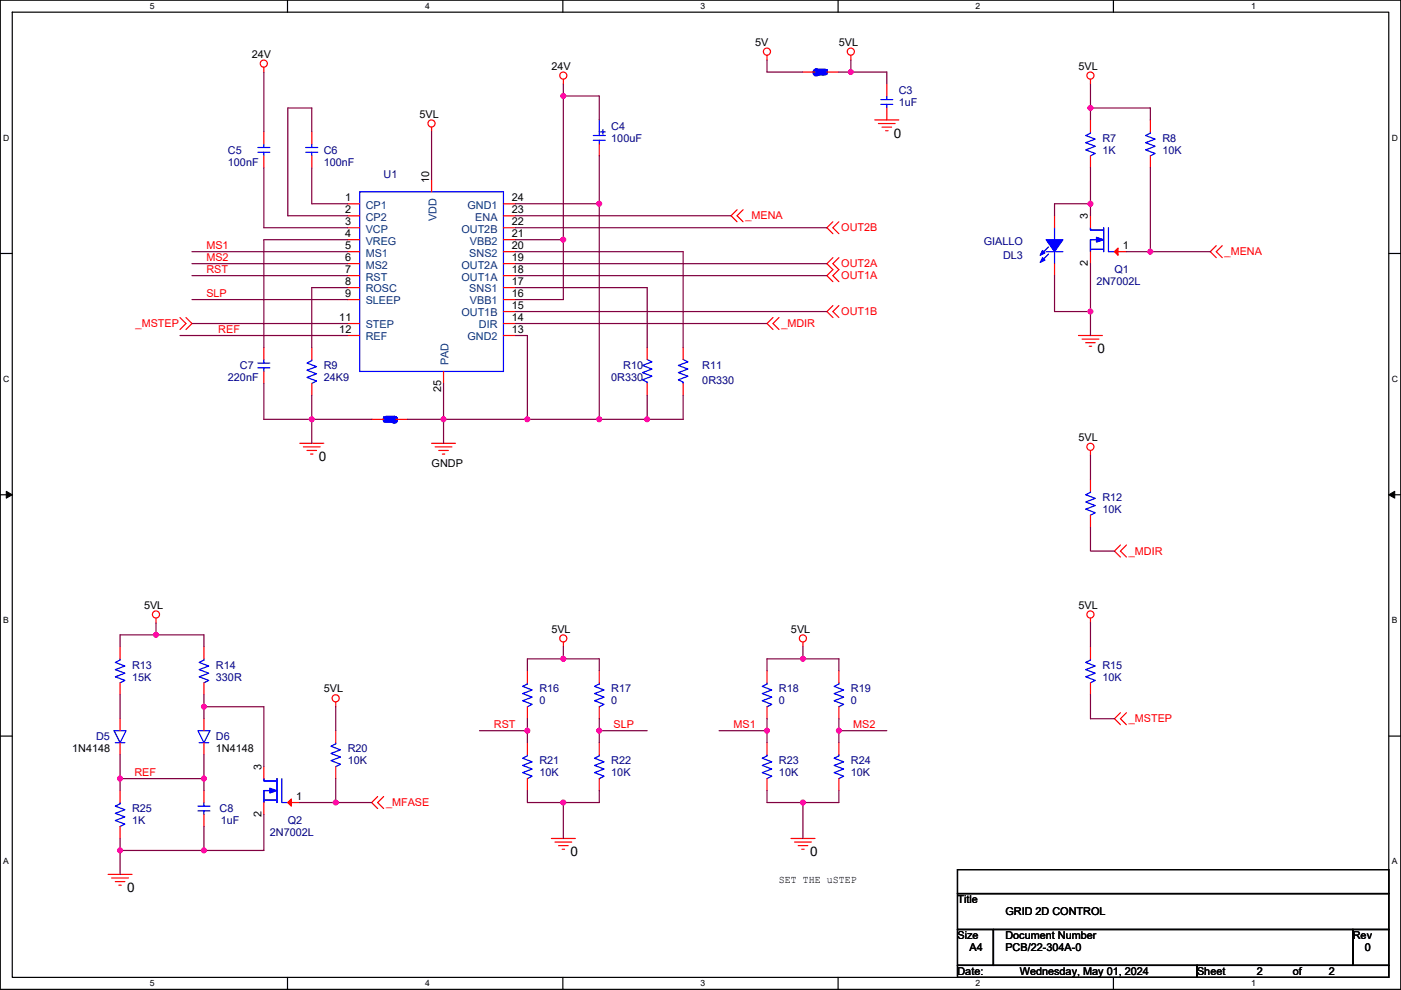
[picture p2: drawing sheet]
<svg xmlns="http://www.w3.org/2000/svg" width="297mm" height="210mm" viewBox="0 0 297 210" stroke-linecap="round" stroke-linejoin="round" font-family="sans-serif">
<path d="M.1 0h296.9v209.8h-296.9zM2.6 2.6h291.8v204.7h-291.8z" fill="none" stroke="#000" stroke-width=".25"/>
<g fill="#fff">
<path d="M31.8 .3h1v2h-1z"/>
<path d="M31.8 207.6h1v2h-1z"/>
</g>
<path d="M61 0v2.6M61 207.3v2.5" fill="none" stroke="#000" stroke-width=".25"/>
<g fill="#fff">
<path d="M90.1 .3h1v2h-1z"/>
<path d="M90.1 207.6h1v2h-1z"/>
</g>
<path d="M119.3 0v2.6M119.3 207.3v2.5" fill="none" stroke="#000" stroke-width=".25"/>
<g fill="#fff">
<path d="M148.5 .3h1v2h-1z"/>
<path d="M148.5 207.6h1v2h-1z"/>
</g>
<path d="M177.7 0v2.6M177.7 207.3v2.5" fill="none" stroke="#000" stroke-width=".25"/>
<g fill="#fff">
<path d="M206.9 .3h1v2h-1z"/>
<path d="M206.9 207.6h1v2h-1z"/>
</g>
<path d="M236.1 0v2.6M236.1 207.3v2.5" fill="none" stroke="#000" stroke-width=".25"/>
<g fill="#fff">
<path d="M265.2 .3h1v2h-1z"/>
<path d="M265.2 207.6h1v2h-1z"/>
<path d="M.7 28.2h1.3v2h-1.3z"/>
<path d="M295.1 28.2h1.3v2h-1.3z"/>
<path d="M.7 79.4h1.3v2h-1.3z"/>
<path d="M295.1 79.4h1.3v2h-1.3z"/>
</g>
<path d="M.1 53.8h2.5M294.4 53.8h2.6" fill="none" stroke="#000" stroke-width=".25"/>
<g fill="#fff">
<path d="M.7 130.5h1.2v2.1h-1.2z"/>
<path d="M295.1 130.5h1.2v2.1h-1.2z"/>
</g>
<path d="M.1 104.9h2.5M294.4 104.9h2.6" fill="none" stroke="#000" stroke-width=".25"/>
<path d="M1.3 104.2l1.3 .7-1.3 .8zM294.4 104.9l1.3-.7v1.5z" fill="#000" stroke="#000" stroke-width=".21"/>
<g fill="#fff">
<path d="M.7 181.7h1.2v2h-1.2z"/>
<path d="M295.1 181.7h1.2v2h-1.2z"/>
</g>
<path d="M.1 156.1h2.5M294.4 156.1h2.6M203 184.4h91.4v5.1h-91.4zM203 189.5h91.4v7.6h-91.4zM203 197.1h7.6v7.7h-7.6zM210.6 197.1h76.2v7.7h-76.2zM286.8 197.1h7.6v7.7h-7.6zM203 204.8h50.8v2.5h-50.8zM253.8 204.8h40.6v2.5h-40.6z" fill="none" stroke="#000" stroke-width=".25"/>
<g fill="none" stroke="#f00" stroke-width=".25">
<path d="M55.9 14.3v1M119.4 16.8v1M162.6 11.7v1M170.2 15.3h2.6M175.3 15.3h2.6M180.4 11.7v1M188 17.8v2.6M231.2 16.8v1M55.9 33.1v2.5M55.9 28v2.5M66.1 33.1v2.5M66.1 28v2.5"/>
<path d="M91.5 27v1M91.5 38.1v2.6M127.1 25.4h.1M127.1 30.5v2.6M185.5 25.4h5.1M186.2 26.2h3.6M187 27h2M187.8 27.7h.5M188 22.9v2.5M231.2 33.1v2.5M231.2 25.4v2.6M243.9 33.1v2.5"/>
<path d="M243.9 25.4v2.6M73.7 43.2h2.6M73.7 45.8h2.6M73.7 48.3h2.6M73.7 50.8h2.6M73.7 53.4h2.6M73.7 55.9h2.6M73.7 58.5h2.6M106.7 43.2h2.6M106.7 45.8h2.6M106.7 48.3h2.6M106.7 50.8h2.6"/>
<path d="M106.7 53.4h2.6M106.7 55.9h2.6M106.7 58.5h2.6M156.3 44.5l-1.3 1.3 1.3 1.2M157.5 44.5l-1.2 1.3 1.2 1.2M176.6 47l-1.3 1.3 1.3 1.3M176.6 54.7l-1.3 1.2 1.3 1.3-1.3 1.3 1.3 1.2M177.9 47l-1.3 1.3 1.3 1.3M177.9 54.7l-1.3 1.2 1.3 1.3-1.3 1.3 1.3 1.2M223.6 45.8v2.5M223.6 55.9v2.6M231.2 53.4v2.5"/>
<path d="M231.2 45.8v2.5M236.3 53.4h2.5M257.9 52.1l-1.3 1.3 1.3 1.3M259.1 52.1l-1.2 1.3 1.2 1.3M38.2 67.4l1.2 1.2-1.2 1.3M39.4 67.4l1.3 1.2-1.3 1.3M55.9 78.8v2.5M55.9 73.7v2.5M66.1 73.7v2.5M73.7 61h2.6M73.7 63.5h2.6M73.7 68.6h2.6"/>
<path d="M73.7 71.2h2.6M94 78.8v2.5M106.7 61h2.6M106.7 63.5h2.6M106.7 66.1h2.6M106.7 68.6h2.6M106.7 71.2h2.6M137.2 73.7v2.5M144.8 73.7v2.5M163.9 67.4l-1.3 1.2 1.3 1.3M165.2 67.4l-1.3 1.2 1.3 1.3M176.6 64.8l-1.3 1.3 1.3 1.3"/>
<path d="M177.9 64.8l-1.3 1.3 1.3 1.3M228.7 71.2h5M229.4 71.9h3.6M230.2 72.7h2M230.9 73.4h.6M63.6 94h5M64.3 94.8h3.6M65.1 95.5h2M65.8 96.3h.6M66.1 81.3v2.6M78.8 88.9h2.5M83.9 88.9h2.5"/>
<path d="M91.5 94h5.1M92.3 94.8h3.5M93 95.5h2.1M93.8 96.3h.5M137.2 81.3v2.6M144.8 81.3v2.6M231.2 95.5v1.1M231.2 109.3v2.5M231.2 101.6v2.6M237.6 115.6l-1.3 1.3 1.3 1.3M238.8 115.6l-1.2 1.3 1.2 1.3M25.5 137.2v2.5"/>
<path d="M33.1 131.1v1M43.2 137.2v2.5M119.4 136.2v1M170.2 136.2v1M231.2 131.1v1M231.2 137.2v2.5M25.5 144.8v2.6M25.5 152.4v2.6M25.5 157.5v2.6M43.2 144.8v2.6M43.2 152.4v2.6M43.2 157.5v2.6"/>
<path d="M71.2 148.9v1M71.2 155v2.5M111.8 157.5v2.6M111.8 149.9v2.5M111.8 142.3v2.5M127.1 157.5v2.6M127.1 149.9v2.5M127.1 142.3v2.5M162.6 157.5v2.6M162.6 149.9v2.5M162.6 142.3v2.5M177.9 149.9v2.5"/>
<path d="M177.9 142.3v2.5M177.9 157.5v2.6M231.2 144.8v2.6M237.6 151.2l-1.3 1.2 1.3 1.3M238.8 151.2l-1.2 1.2 1.2 1.3M25.5 175.3v2.5M25.5 167.7v2.5M43.2 172.8v2.5M43.2 167.7v2.5M55.9 170.2v2.6M55.9 162.6v2.5M61 170.2h2.6"/>
<path d="M71.2 162.6v2.5M80.1 169l-1.3 1.2 1.3 1.3M81.3 169l-1.2 1.2 1.2 1.3M111.8 165.1v2.6M116.9 177.8h5.1M117.7 178.6h3.5M118.4 179.4h2.1M127.1 165.1v2.6M162.6 165.1v2.6M167.7 177.8h5.1M168.5 178.6h3.5M169.2 179.4h2.1"/>
<path d="M177.9 165.1v2.6M22.9 185.5h5.1M23.7 186.2h3.5M24.4 187h2.1M25.2 187.7h.5M119.2 180.1h.5M170 180.1h.5"/>
<circle cx="55.9" cy="13.5" r=".76"/>
<circle cx="119.4" cy="16" r=".76"/>
<circle cx="162.6" cy="11" r=".76"/>
<circle cx="180.4" cy="11" r=".76"/>
<circle cx="231.2" cy="16" r=".76"/>
<circle cx="91.5" cy="26.2" r=".76"/>
<circle cx="231.2" cy="94.8" r=".76"/>
<circle cx="33.1" cy="130.3" r=".76"/>
<circle cx="119.4" cy="135.4" r=".76"/>
<circle cx="170.2" cy="135.4" r=".76"/>
<circle cx="231.2" cy="130.3" r=".76"/>
<circle cx="71.2" cy="148.1" r=".76"/>
</g>
<g fill="none" stroke="#00f" stroke-width=".25">
<path d="M54.7 32.3h2.5M54.7 31.3h2.5M55.9 30.5v.8M55.9 32.3v.8M64.8 32.3h2.6M64.8 31.3h2.6M66.1 30.5v.8M66.1 32.3v.8M125.8 28.7h2.5M125.8 29.8h2.5M127.1 29.8v.7M127.1 25.4v3.3"/>
<path d="M127.3 28h1M127.8 27.5v1M186.7 22.1h2.6M186.7 21.1h2.6M188 20.4v.7M188 22.1v.8M231.2 28v.2l-1 .5 2 .8-2 .8 2 .7-2 .8 2 .8-1 .5M243.9 28v.2l-1 .5 2 .8-2 .8 2 .7-2 .8 2 .8-1 .5M76.3 40.7h30.4v38.1h-30.4zM221.8 53.4h3.6M222.3 52.4l-1.5 1.5M222.3 53.9l-1.5 1.5"/>
<path d="M223.6 48.3v2.5M223.6 53.4v2.5M231.2 52.9h2.8M231.5 52.9h2.2M232.2 50.8h-1v2.6v-2.6h1.5M234 48.3v5.1M234 48.8h-2.8v-.5v.5h2.5M235 48.3v5.1h1.3M54.7 78h2.5M54.7 77h2.5M55.9 76.2v.8M55.9 78v.8"/>
<path d="M66.1 76.2v.3l-1 .5 2 .8-2 .7 2 .8-2 .8 2 .7-1 .5M137.2 76.2l1 .6-2 .7 2 .8-2 .7 2 .8-2 .8 1 .5v.2M144.8 76.2l1.1 .6-2.1 .7 2.1 .8-2.1 .7 2.1 .8-2.1 .8 1 .5v.2M231.2 104.2v.2l-1 .5 2 .8-2 .8 2 .7-2 .8 2 .8-1 .5M25.5 139.7v.3l-1.1 .5 2.1 .8-2.1 .7 2.1 .8-2.1 .8 2.1 .7-1 .5M43.2 139.7v.3l-1 .5 2.1 .8-2.1 .7 2.1 .8-2.1 .8 2.1 .7-1.1 .5M231.2 139.7v.3l-1 .5 2 .8-2 .7 2 .8-2 .8 2 .7-1 .5M24.2 155h2.5l-1.2 2.5zM24.4 157.5h2.1M42 155h2.5l-1.3 2.5zM42.2 157.5h2.1M71.2 157.5v.3l-1 .5 2 .7-2 .8 2 .8-2 .7 2 .8-1 .5"/>
<path d="M111.8 144.8v.3l-1 .5 2 .7-2 .8 2 .8-2 .7 2 .8-1 .5M127.1 144.8v.3l-1.1 .5 2.1 .7-2.1 .8 2.1 .8-2.1 .7 2.1 .8-1 .5M162.6 144.8v.3l-1 .5 2 .7-2 .8 2 .8-2 .7 2 .8-1 .5M177.9 144.8v.3l-1.1 .5 2.1 .7-2.1 .8 2.1 .8-2.1 .7 2.1 .8-1 .5M25.5 170.2v.3l-1.1 .5 2.1 .7-2.1 .8 2.1 .8-2.1 .7 2.1 .8-1 .5M42 172h2.5M42 171h2.5M43.2 170.2v.8M43.2 172v.8M55.9 169.7h2.8M56.2 169.7h2.3M57 167.7h-1.1v2.5v-2.5h1.6"/>
<path d="M58.5 165.7h-2.6v-.6v.6h2.8M58.7 165.1v5.1M59.8 165.1v5.1h1.2M111.8 160.1v.2l-1 .5 2 .8-2 .7 2 .8-2 .8 2 .7-1 .5M127.1 160.1v.2l-1.1 .5 2.1 .8-2.1 .7 2.1 .8-2.1 .8 2.1 .7-1 .5M162.6 160.1v.2l-1 .5 2 .8-2 .7 2 .8-2 .8 2 .7-1 .5M177.9 160.1v.2l-1.1 .5 2.1 .8-2.1 .7 2.1 .8-2.1 .8 2.1 .7-1 .5"/>
</g>
<g fill="#00f" stroke="#00f" stroke-width=".25">
<path d="M174.6 14.8v1h.7v-1z" fill-rule="evenodd"/>
<path d="M172.8 14.8v1h.7v-1z" fill-rule="evenodd"/>
<path d="M221.8 50.8h3.6l-1.8 2.6z" fill-rule="evenodd"/>
<path d="M221 54.7l.5 .5-1 .5z" fill-rule="evenodd"/>
<path d="M221 53.1l.5 .5-1 .5z" fill-rule="evenodd"/>
<path d="M232.5 50.3l1.5 .5-1.5 .6z" fill-rule="evenodd"/>
<path d="M81.3 88.4v1.1h.8v-1.1z" fill-rule="evenodd"/>
<path d="M83.1 88.4v1.1h.8v-1.1z" fill-rule="evenodd"/>
<path d="M57.2 167.2l1.5 .5-1.5 .5z" fill-rule="evenodd"/>
</g>
<path d="M173 15.3h.1M174.8 15.3h-1.8M81.8 88.9h1.8M83.6 88.9h.1" fill="none" stroke="#00f" stroke-width="1.5" stroke-dasharray="3 3"/>
<g fill="#f00" stroke="#f00" stroke-width=".25">
<path d="M236.3 53.4l.7-.8v1.5z"/>
<path d="M61 170.2l.8-.7v1.5z"/>
</g>
<g fill="none" stroke="#800040" stroke-width=".25">
<path d="M55.9 15.3v12.7M119.4 17.8v2.6M162.6 12.7v2.6h7.6M177.9 15.3h2.5M180.4 15.3h7.6v2.5M180.4 12.7v2.6M231.2 17.8v5.1M55.9 35.6v12.7h17.8M66.1 28v-5.1h-5.1v22.9h12.7M66.1 35.6v7.6h7.6M91.5 28v10.1M119.4 20.4v30.4"/>
<path d="M119.4 20.4h7.7v5M127.1 33.1v10.1M231.2 35.6v7.6M231.2 22.9h12.7v2.5M231.2 22.9v2.5M243.9 35.6v17.8M40.7 53.4h33M40.7 55.9h33M40.7 58.5h33M73.7 50.8h-17.8v22.9M109.3 45.8h45.7M109.3 48.3h66"/>
<path d="M109.3 50.8h10.1M109.3 43.2h17.8M109.3 53.4h35.5v20.3M109.3 55.9h66M109.3 58.5h66M119.4 50.8v12.7h-10.1M127.1 43.2v45.7M223.6 58.5v7.6h7.6M231.2 55.9v10.2M231.2 43.2h-7.6v2.6M231.2 43.2v2.6M238.8 53.4h5.1"/>
<path d="M243.9 53.4h12.7M38.2 71.2h35.5M40.7 63.5h33M40.7 68.6h33M73.7 61h-7.6v12.7M109.3 68.6h53.3M109.3 71.2h2.5v17.7M109.3 61h27.9v12.7M109.3 66.1h66M231.2 66.1v5.1M55.9 81.3v7.6h10.2M66.1 83.9v5"/>
<path d="M66.1 88.9v5.1M66.1 88.9h12.7M86.4 88.9h7.6M94 88.9h17.8M94 81.3v7.6M94 88.9v5.1M111.8 88.9h15.3M127.1 88.9h10.1M137.2 83.9v5M144.8 83.9v5h-7.6M231.2 96.6v5M231.2 111.8v5.1h5.1"/>
<path d="M33.1 132.1v2.6M33.1 134.7h-7.6v2.5M33.1 134.7h10.1v2.5M119.4 137.2v2.5M119.4 139.7h-7.6v2.6M119.4 139.7h7.7v2.6M170.2 137.2v2.5M170.2 139.7h-7.6v2.6M170.2 139.7h7.7v2.6M231.2 132.1v5.1M25.5 147.4v5M43.2 147.4v2.5"/>
<path d="M43.2 149.9v2.5M43.2 149.9h12.7v12.7M71.2 149.9v5.1M101.7 155h10.1M111.8 152.4v2.6M111.8 155v2.5M127.1 152.4v2.6M127.1 155h10.1M127.1 155v2.5M152.5 155h10.1M162.6 152.4v2.6M162.6 155v2.5"/>
<path d="M177.9 152.4v2.6M177.9 155h10.1M177.9 155v2.5M231.2 147.4v5h5.1M25.5 160.1v5M25.5 165.1v2.6M25.5 165.1h17.7M25.5 177.8v2.6M43.2 160.1v5M43.2 165.1v2.6M43.2 175.3v5.1M55.9 172.8v7.6h-12.7"/>
<path d="M63.6 170.2h7.6M71.2 165.1v5.1M71.2 170.2h7.6M111.8 167.7v2.5h7.6M119.4 170.2v7.6M127.1 167.7v2.5h-7.7M162.6 167.7v2.5h7.6M170.2 170.2v7.6M177.9 167.7v2.5h-7.7M25.5 180.4h17.7M25.5 180.4v5.1"/>
</g>
<g fill="#f0f" stroke="#f0f" stroke-width=".25">
<circle cx="119.4" cy="20.3" r=".5"/>
<circle cx="127" cy="88.9" r=".5"/>
<circle cx="127" cy="43.2" r=".5"/>
<circle cx="119.4" cy="50.8" r=".5"/>
<circle cx="94" cy="88.9" r=".5"/>
<circle cx="111.8" cy="88.9" r=".5"/>
<circle cx="137.2" cy="88.9" r=".5"/>
<circle cx="33.1" cy="134.6" r=".5"/>
<circle cx="43.2" cy="149.9" r=".5"/>
<circle cx="43.2" cy="165.1" r=".5"/>
<circle cx="25.4" cy="165.1" r=".5"/>
<circle cx="43.2" cy="180.4" r=".5"/>
<circle cx="25.4" cy="180.4" r=".5"/>
<circle cx="66.1" cy="88.9" r=".5"/>
<circle cx="71.2" cy="170.2" r=".5"/>
<circle cx="243.9" cy="53.4" r=".5"/>
<circle cx="180.4" cy="15.3" r=".5"/>
<circle cx="231.2" cy="66.1" r=".5"/>
<circle cx="231.2" cy="43.2" r=".5"/>
<circle cx="231.2" cy="22.9" r=".5"/>
<circle cx="119.4" cy="139.7" r=".5"/>
<circle cx="111.8" cy="155" r=".5"/>
<circle cx="127" cy="155" r=".5"/>
<circle cx="119.4" cy="170.2" r=".5"/>
<circle cx="170.2" cy="139.7" r=".5"/>
<circle cx="162.6" cy="155" r=".5"/>
<circle cx="177.8" cy="155" r=".5"/>
<circle cx="170.2" cy="170.2" r=".5"/>
</g>
<g font-size="2.8">
<text x="189.5" y="29.2">0</text>
<text x="232.7" y="74.9">0</text>
<text x="67.6" y="97.8">0</text>
<text x="121" y="181.6">0</text>
<text x="171.8" y="181.6">0</text>
<text x="27" y="189.2">0</text>
</g>
<g font-size="2.3">
<text x="160.1" y="9.7">5V</text>
<text x="177.9" y="9.7">5VL</text>
<text x="53.4" y="12.3">24V</text>
<text x="116.9" y="14.8">24V</text>
<text x="228.7" y="14.8">5VL</text>
<text x="89" y="25">5VL</text>
<text x="91" y="38.9" transform="rotate(-90 91 38.9)">10</text>
<text x="73.2" y="42.7">1</text>
<text x="73.2" y="45.2">2</text>
<text x="73.2" y="47.8">3</text>
<text x="108.5" y="47.8">22</text>
<text x="108.5" y="42.7">24</text>
<text x="108.5" y="45.2">23</text>
<text x="230.7" y="46.5" transform="rotate(-90 230.7 46.5)">3</text>
<text x="73.2" y="50.3">4</text>
<text x="73.2" y="52.9">5</text>
<text x="108.5" y="52.9">20</text>
<text x="108.5" y="50.3">21</text>
<text x="238.1" y="52.9">1</text>
<text x="73.2" y="55.4">6</text>
<text x="73.2" y="57.9">7</text>
<text x="108.5" y="55.4">19</text>
<text x="108.5" y="57.9">18</text>
<text x="230.7" y="56.5" transform="rotate(-90 230.7 56.5)">2</text>
<text x="73.2" y="60.5">8</text>
<text x="73.2" y="63">9</text>
<text x="108.5" y="60.5">17</text>
<text x="108.5" y="65.6">15</text>
<text x="108.5" y="63">16</text>
<text x="71.9" y="68.1">11</text>
<text x="71.9" y="70.6">12</text>
<text x="108.5" y="68.1">14</text>
<text x="108.5" y="70.6">13</text>
<text x="93.5" y="83.1" transform="rotate(-90 93.5 83.1)">25</text>
<text x="228.7" y="93.5">5VL</text>
<text x="91.5" y="99.1">GNDP</text>
<text x="30.5" y="129.1">5VL</text>
<text x="228.7" y="129.1">5VL</text>
<text x="116.9" y="134.2">5VL</text>
<text x="167.7" y="134.2">5VL</text>
<text x="68.6" y="146.9">5VL</text>
<text x="15.3" y="159.6">1N4148</text>
<text x="45.8" y="159.6">1N4148</text>
<text x="55.4" y="163.4" transform="rotate(-90 55.4 163.4)">3</text>
<text x="55.4" y="173.3" transform="rotate(-90 55.4 173.3)">2</text>
<text x="62.8" y="169.7">1</text>
<text x="165.2" y="187.3">SET THE uSTEP</text>
<text x="203" y="191.6">Title</text>
<text x="213.2" y="194.1">GRID 2D CONTROL</text>
<text x="203" y="199.2">Size</text>
<text x="205.5" y="201.7">A4</text>
<text x="213.2" y="199.2">Document Number</text>
<text x="213.2" y="201.7">PCB/22-304A-0</text>
<text x="286.8" y="199.2">Rev</text>
<text x="289.4" y="201.7">0</text>
<text x="203" y="206.8">Date:</text>
<text x="216.2" y="206.8">Wednesday, May 01, 2024</text>
<text x="253.8" y="206.8">Sheet</text>
<text x="266.5" y="206.8">2</text>
<text x="274.1" y="206.8">of</text>
<text x="281.7" y="206.8">2</text>
</g>
<g font-size="2.3" fill="#000080">
<text x="190.6" y="19.9">C3</text>
<text x="190.6" y="22.4">1uF</text>
<text x="129.6" y="27.5">C4</text>
<text x="48.3" y="32.6">C5</text>
<text x="48.3" y="35.1">100nF</text>
<text x="68.6" y="32.6">C6</text>
<text x="68.6" y="35.1">100nF</text>
<text x="129.6" y="30">100uF</text>
<text x="233.7" y="30">R7</text>
<text x="233.7" y="32.6">1K</text>
<text x="246.4" y="30">R8</text>
<text x="246.4" y="32.6">10K</text>
<text x="81.3" y="37.7">U1</text>
<text x="208.6" y="51.9">GIALLO</text>
<text x="212.7" y="54.9">DL3</text>
<text x="236.3" y="58">Q1</text>
<text x="232.5" y="60.5">2N7002L</text>
<text x="48.3" y="80.8">220nF</text>
<text x="50.9" y="78.3">C7</text>
<text x="68.6" y="78.3">R9</text>
<text x="68.6" y="80.8">24K9</text>
<text x="129.6" y="80.8">0R330</text>
<text x="132.1" y="78.3">R10</text>
<text x="148.9" y="78.3">R11</text>
<text x="148.9" y="81.3">0R330</text>
<text x="233.7" y="106.2">R12</text>
<text x="233.7" y="108.8">10K</text>
<text x="28" y="141.8">R13</text>
<text x="45.8" y="141.8">R14</text>
<text x="233.7" y="141.8">R15</text>
<text x="28" y="144.3">15K</text>
<text x="45.8" y="144.3">330R</text>
<text x="114.4" y="146.9">R16</text>
<text x="114.4" y="149.4">0</text>
<text x="129.6" y="146.9">R17</text>
<text x="129.6" y="149.4">0</text>
<text x="165.2" y="146.9">R18</text>
<text x="165.2" y="149.4">0</text>
<text x="180.4" y="146.9">R19</text>
<text x="180.4" y="149.4">0</text>
<text x="233.7" y="144.3">10K</text>
<text x="20.4" y="157">D5</text>
<text x="45.8" y="157">D6</text>
<text x="73.7" y="159.6">R20</text>
<text x="73.7" y="162.1">10K</text>
<text x="114.4" y="162.1">R21</text>
<text x="114.4" y="164.7">10K</text>
<text x="129.6" y="162.1">R22</text>
<text x="129.6" y="164.7">10K</text>
<text x="165.2" y="162.1">R23</text>
<text x="165.2" y="164.7">10K</text>
<text x="180.4" y="162.1">R24</text>
<text x="180.4" y="164.7">10K</text>
<text x="28" y="172.3">R25</text>
<text x="46.5" y="172.3">C8</text>
<text x="28" y="174.8">1K</text>
<text x="46.8" y="174.8">1uF</text>
<text x="57.2" y="177.4">2N7002L</text>
<text x="61" y="174.8">Q2</text>
</g>
<g font-size="2.3" fill="#004080">
<text x="77.5" y="44.3">CP1</text>
<text x="77.5" y="46.8">CP2</text>
<text x="92.6" y="46.8" transform="rotate(-90 92.6 46.8)">VDD</text>
<text x="99.1" y="44.3">GND1</text>
<text x="100.8" y="46.8">ENA</text>
<text x="77.5" y="49.3">VCP</text>
<text x="77.5" y="51.9">VREG</text>
<text x="97.8" y="49.3">OUT2B</text>
<text x="99.6" y="51.9">VBB2</text>
<text x="77.5" y="54.4">MS1</text>
<text x="77.5" y="57">MS2</text>
<text x="77.5" y="59.5">RST</text>
<text x="97.8" y="57">OUT2A</text>
<text x="97.8" y="59.5">OUT1A</text>
<text x="99.5" y="54.4">SNS2</text>
<text x="77.5" y="62">ROSC</text>
<text x="77.5" y="64.6">SLEEP</text>
<text x="99.5" y="62">SNS1</text>
<text x="99.6" y="64.6">VBB1</text>
<text x="77.5" y="69.7">STEP</text>
<text x="97.8" y="67.1">OUT1B</text>
<text x="101.5" y="69.7">DIR</text>
<text x="77.5" y="72.2">REF</text>
<text x="95.1" y="77.5" transform="rotate(-90 95.1 77.5)">PAD</text>
<text x="99.1" y="72.2">GND2</text>
</g>
<g font-size="2.3" fill="#f00">
<text x="158" y="46.5">_MENA</text>
<text x="43.7" y="52.9">MS1</text>
<text x="178.4" y="49.1">OUT2B</text>
<text x="43.7" y="55.4">MS2</text>
<text x="43.7" y="58">RST</text>
<text x="178.4" y="56.7">OUT2A</text>
<text x="178.4" y="59.2">OUT1A</text>
<text x="259.6" y="54.2">_MENA</text>
<text x="43.7" y="63">SLP</text>
<text x="28.8" y="69.4">_MSTEP</text>
<text x="46.3" y="70.7">REF</text>
<text x="165.7" y="69.4">_MDIR</text>
<text x="178.4" y="66.9">OUT1B</text>
<text x="239.3" y="117.7">_MDIR</text>
<text x="104.7" y="154.5">RST</text>
<text x="130.1" y="154.5">SLP</text>
<text x="155.5" y="154.5">MS1</text>
<text x="180.9" y="154.5">MS2</text>
<text x="239.3" y="153.2">_MSTEP</text>
<text x="28.5" y="164.6">REF</text>
<text x="81.8" y="171">_MFASE</text>
</g>
<g font-size="1.8">
<text x="31.8" y="1.9">5</text>
<text x="90.1" y="1.9">4</text>
<text x="148.5" y="1.9">3</text>
<text x="206.9" y="1.9">2</text>
<text x="265.2" y="1.9">1</text>
<text x=".7" y="29.8">D</text>
<text x="295.1" y="29.8">D</text>
<text x=".7" y="81">C</text>
<text x="295.1" y="81">C</text>
<text x=".7" y="132.2">B</text>
<text x="295.1" y="132.2">B</text>
<text x=".7" y="183.3">A</text>
<text x="295.1" y="183.3">A</text>
<text x="31.8" y="209.2">5</text>
<text x="90.1" y="209.2">4</text>
<text x="148.5" y="209.2">3</text>
<text x="206.9" y="209.2">2</text>
<text x="265.2" y="209.2">1</text>
</g>
</svg>
